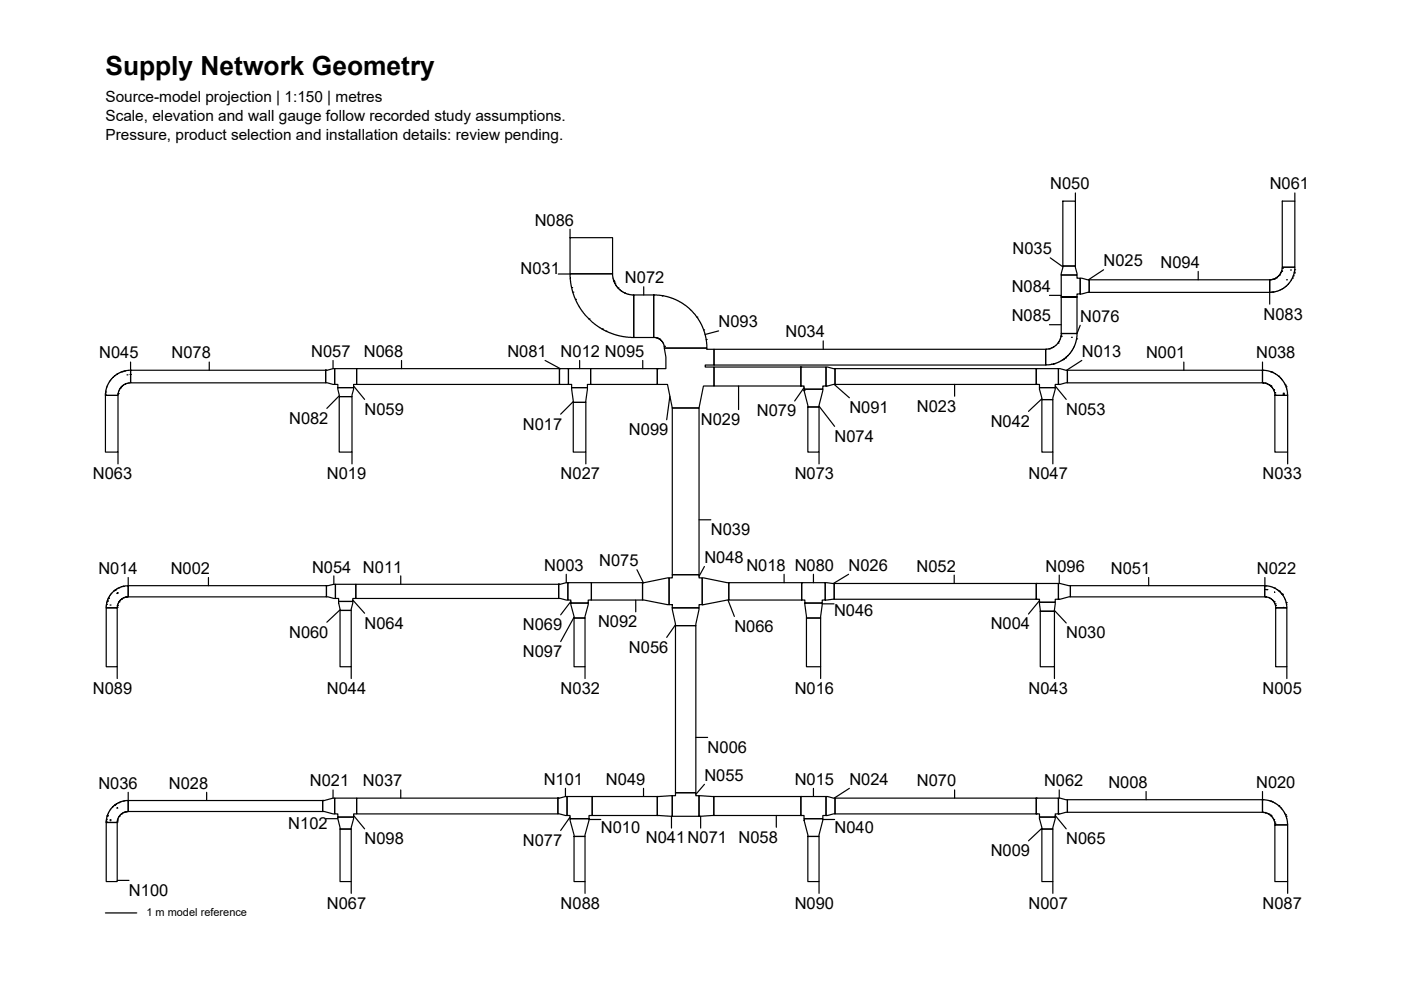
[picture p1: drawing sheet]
<svg xmlns="http://www.w3.org/2000/svg" width="297mm" height="210mm" viewBox="0 0 297 210" stroke-linecap="round" stroke-linejoin="round" font-family="sans-serif">
<!-- layer: BSA_NETWORK_OUTLINE -->
<g fill="none" stroke="#000" stroke-width=".25">
<path d="M120.9 58.1h9l.2 1.5 .9 1.5 1.5 1.1 .9 .3h1v9.1l-2.5-.3-2.9-.8-1.9-1.1-2.3-1.8-1.7-2.1-1.3-2.6-.7-2.4zM120.9 50.4h9v7.7h-9zM130.1 59.5h.1M130.2 59.7h.1M225 58.3v4.7h3.3v7.7h-3.3v-7.7h3.3v-.7h.7v-3.3h-.7v-.7zM225.3 56.4h2.7l.3 1.9h-3.3zM225.3 42.6h2.7v13.8h-2.7zM229 59l1.9 .3v2.7l-1.9 .3zM230.9 59.3h38.3v2.7h-38.3zM269.2 59.3h.1M269.5 59.3h.1M269.6 59.3h.1"/>
<path d="M269.7 59.2h.1M270 59.2h.1M270.1 59.2h.1M270.2 59.1h.1M270.6 58.9h.1M271.3 58.3h.1M271.7 57.5h.1M271.9 42.6h2.6v14.1h-2.6zM271.9 56.7h2.6l-.1 1.2-.4 1.1-.7 1.1-1.4 1.2-1.2 .5-1.5 .2v-2.7l1.1-.2 .8-.6 .6-.8zM271.9 56.9h.1M271.9 56.8h.1M272.8 59.3h.1"/>
<path d="M273.6 57.2h.1M274 59h.1M274.2 58.5h.1M274.4 57.9h.1M274.4 57.7h.1M274.5 57.2h.1M24.7 79.4h.1M25.9 78.8h.1M26.1 78.8h.1M26.4 78.7h.1M26.9 79.5h.1M27.6 79.4h.1"/>
<path d="M27.6 78.5h.1M27.7 78.5h41.3v2.7h-41.3zM69 78.5h.1M69 78.5l2-.3v3.3l-2-.3zM71 78.2h4.6v3.3h-.6v.7h-3.4v-.7h-.6zM75.6 78.2h43v3.3h-43zM118.6 78.2h.1M118.6 78.2h1.9v3.3h-1.9zM120.5 78.2h4.7v3.3h-.7v.7h-3.3v-.7h-.7zM121.2 61h.1M121.5 61.9h.1M122 63.5h.1"/>
<path d="M124.9 67.6h.1M125.2 78.2h14.2v3.3h-14.2zM127.7 69.8h.1M128.5 70.2h.1M130.3 60h.1M131 61.1h.1M132.4 62.1h.1M134.2 62.5h.1M134.4 62.5h4.2v9.1h-4.2zM138.6 62.5h.1M138.6 62.5l2.1 .2 2 .6 1.6 .8 1.9 1.3 1.8 2.1 .8 1.6 .9 2.6 .2 2.1h-9.1l-.1-.8-.4-.7-.8-.6-.9-.1zM139.1 71.6h.1"/>
<path d="M139.2 71.6h.1M139.4 71.7h.1M139.4 78.2h.1M139.8 71.9h.1M140.4 62.7h.1M140.8 73.5h.1M140.8 73.4h.1M140.8 73.8h9.1l-.1 .3h1.6v3.3h-1.9v.4h1.9v4h-2.3l-.9 4.7h-5.7l-1-5h-2.1v-3.3h1.8v-2.5zM147.7 67.2h.1M149.2 69.9h.1M149.7 72h.1M151.4 77.8h18.4v4h-18.4z"/>
<path d="M151.4 74.1h70.3v3.3h-70.3zM169.8 77.8h.1M169.8 77.8h5.3v4h-.6v.7h-4v-.7h-.7zM175.1 77.8l1.9 .4v3.3l-1.9 .3zM177 78.2h42.7v3.3h-42.7zM219.7 78.2h.1M219.7 78.2h4.7v3.3h-.7v.7h-3.3v-.7h-.7zM222.4 74h.1M222.6 73.9h.1M223 77.2h.1M223.4 77.1h.1M223.6 77.1h.1"/>
<path d="M224.1 73h.1M224.3 72.7h.1M224.4 78.2l1.9 .3v2.7l-1.9 .3zM225 71.3h.1M225 70.7h3.3l-.1 1.4-.4 1.3-.9 1.5-1.5 1.4-1.9 .8-1.8 .3v-3.3l1.3-.3 1.2-.8 .6-1.1zM225 70.8h.1M225 63h.1M225.4 76.3h.1M225.5 76.2h.1M225.9 75.9h.1M226.1 75.7h.1M226.3 78.5h41.4v2.7h-41.4z"/>
<path d="M227.2 71.5h.1M228.3 71.9h.1M267.7 78.5h.1M267.7 78.5l1.9 .3 1.5 .9 .8 .9 .6 1 .4 1 .1 1.2h-2.7l-.1-.9-.5-.8-1-.7-1-.2zM269.4 78.8h.1M269.5 78.8h.1M269.5 61.9h.1M269.7 78.9h.1M269.9 61.9h.1M271.1 79.8h.1M22.4 83.6h.1M22.4 83.8h2.6v12.1h-2.6z"/>
<path d="M22.4 83.1h.1M22.6 82.3h.1M23.9 80.1l1.8-1.2 .9-.3 1.1-.1v2.7l-1 .1-.7 .5-.8 1-.2 1h-2.6v-1l.3-1zM25 83.5h.1M25.1 83.5h.1M25.6 82.2h.1M26.8 81.3h.1M27.2 81.2h.1M71.6 82.2h3.4l-.4 1.9h-2.7zM71.9 84.1h2.7v11.8h-2.7zM121.2 82.2h3.3l-.3 3.1h-2.7zM121.5 85.3h2.7v10.6h-2.7z"/>
<path d="M142.5 86.5h5.7v35.3h-5.7zM169.8 81.8h.1M170.5 82.8h.1M170.5 82.5h4l-.8 3.8h-2.4zM171.3 86.3h2.4v9.6h-2.4zM175.1 81.8h.1M219.7 81.5h.1M220.4 82.2h3.3l-.5 2.5h-2.3zM220.9 84.7h2.3v11.2h-2.3zM224.4 81.5h.1M267.7 81.2h.1M267.8 81.2h.1"/>
<path d="M268.1 81.2h.1M268.4 81.3h.1M269 81.5h.1M269.3 81.8h.1M269.4 81.8h.1M269.5 81.9h.1M270 82.6h.1M270 82.7h.1M270.3 83.2h.1M270.3 83.8h2.7v12.1h-2.7zM270.3 83.6h.1M272.1 83.5h.1"/>
<path d="M272.1 83.4h.1M272.1 83.7h.1M272.5 81.7h.1M272.7 82h.1M22.5 128.9h2.3v12.5h-2.3zM22.6 128.2h.1M22.7 127.5h.1M22.8 127.4h.1M23 126.8h.1M23.3 128.3h.1M23.5 125.9l1.6-1.2 1.2-.4 .9-.1v2.3l-.9 .2-.8 .6-.5 .7-.2 .9h-2.3l.3-1.6zM24.3 125.2h.1"/>
<path d="M24.4 125.1h.1M24.8 125.8h.1M24.8 128.7h.1M24.9 128.4h.1M24.9 125.7h.1M25.2 124.6h.1M25.2 127.6h.1M25.7 127.1h.1M26.1 124.3h.1M26.2 126.7h.1M26.5 126.6h.1M26.6 126.6h.1"/>
<path d="M26.8 126.6h.1M26.8 126.5h.1M26.9 126.5h.1M27.2 124.2h42v2.3h-42zM69.2 124.2l1.9-.3v3l-1.9-.4zM71.1 123.9h4.3v3h-.6v.6h-3v-.6h-.7zM71.8 127.5h3l-.3 1.9h-2.4zM72.1 129.4h2.4v12h-2.4zM75.4 123.9h43v3h-43zM118.4 123.9h.1M118.4 123.9l2-.4v3.7l-2-.3zM120.4 123.5h5v3.7h-.7v.7h-3.7v-.7h-.6z"/>
<path d="M120.4 123.5h.1M121 127.9h3.7l-.7 3.1h-2.3zM121.7 131h2.3v10.4h-2.3zM125.4 123.5h10.8v3.7h-10.8zM136.2 123.5h.1M136.2 123.5l5.7-1v5.7l-5.7-1zM141.9 122.5h.6v-.7h5.7v.7h.7v5.7h-.7v.7h-5.7v-.7h-.6zM142.5 128.9h5.7l-.7 3.7h-4.3zM143.2 132.6h4.3v35.5h-4.3zM148.9 128.2h.1M148.9 122.5l5.6 1v3.7l-5.6 1zM154.5 123.5h15.5v3.7h-15.5z"/>
<path d="M170 123.5h.1M170 123.5h5v3.7h-.7v.7h-3.7v-.7h-.6zM170.6 127.9h.1M170.6 127.9h3.7l-.3 3.1h-3zM171 131h3v10.4h-3zM175 123.5l1.9 .2v3.4l-1.9 .1zM176.9 123.7h42.8v3.4h-42.8zM219.7 127.1h.1M219.7 123.7h4.7v3.4h-.7v.6h-3.3v-.6h-.7zM219.7 123.7h.1M220.4 127.7h3.3l-.1 1.9h-3zM220.6 129.6h3v11.8h-3z"/>
<path d="M224.4 127.1h.1M224.4 123.7l2.5 .5v2.3l-2.5 .6zM226.9 124.2h41.2v2.3h-41.2zM268.1 124.2l1.7 .3 1.6 1 .6 .7 .5 .9 .3 1.8h-2.3l-.2-1.1-.5-.6-.8-.5-.9-.2zM268.2 125h.1M268.3 126.5h.1M268.4 124.2h.1M268.5 126.5h.1M268.6 125h.1M270 127.5h.1M270.1 127.6h.1M270.2 124.7h.1"/>
<path d="M270.3 125.6h.1M270.3 128h.1M270.4 128.4h.1M270.5 128.9h2.3v12.5h-2.3zM271.2 125.4h.1M271.8 125.9h.1M271.8 126h.1M271.9 126.1h.1M272 128.8h.1M272.7 127.8h.1M272.8 128.2h.1M22.5 174.1h.1"/>
<path d="M22.5 174.4h2.3v12.5h-2.3zM22.6 173.7h.1M22.7 173h.1M22.8 172.9h.1M23 172.4h.1M23.3 174h.1M23.3 173.8h.1M24 170.9l1.5-.9 1.7-.3v2.4l-.9 .1-.9 .6-.4 .8-.2 .8h-2.3l.3-1.7 .6-1zM24.3 170.7h.1M24.4 170.6h.1M24.8 171.3h.1M24.8 174.3h.1"/>
<path d="M24.9 173.9h.1M24.9 171.3h.1M25.2 170.2h.1M25.2 173.1h.1M25.7 172.6h.1M26.1 169.9h.1M26.2 172.3h.1M26.5 172.1h.1M26.6 172.1h.1M26.8 172.1h.1M26.9 172.1h.1M27.2 169.7h41.2v2.4h-41.2z"/>
<path d="M68.4 169.7h.1M68.4 169.7l2.6-.5v3.4l-2.6-.5zM71 169.2h4.6v3.4h-.6v.6h-3.4v-.6h-.6zM71.6 173.2h3.4l-.5 2.6h-2.4zM72.1 175.8h2.4v11.1h-2.4zM75.6 169.2h42.7v3.4h-42.7zM118.3 169.2h.1M118.3 169.2l1.9-.3v4l-1.9-.3zM120.2 168.9h5.4v4h-.7v.7h-4v-.7h-.7zM120.9 173.6h4l-.9 3.7h-2.3zM121.7 177.3h2.3v9.6h-2.3zM125.6 168.9h13.8v4h-13.8z"/>
<path d="M139.4 172.9h.1M139.4 168.9l3.1-.2v4.4l-3.1-.2zM139.4 168.9h.1M142.5 168.7h.7v-.6h4.3v.6h.7v4.4h-5.7zM148.2 173.1h.1M148.2 168.7l3.1 .2v4l-3.1 .2zM151.3 168.9h18.5v4h-18.5zM169.8 172.9h.1M169.8 168.9h5.3v4h-.6v.7h-4v-.7h-.7zM169.8 168.9h.1M170.5 173.6h4l-.8 3.7h-2.4zM171.3 177.3h2.4v9.6h-2.4z"/>
<path d="M175.1 172.9h.1M175.1 168.9l1.9 .3v3.4l-1.9 .3zM177 169.2h42.7v3.4h-42.7zM219.7 172.6h.1M219.7 169.2h4.7v3.4h-.7v.6h-3.3v-.6h-.7zM219.7 169.2h.1M220.4 173.2h3.3l-.5 2.6h-2.3zM220.9 175.8h2.3v11.1h-2.3zM224.4 172.6h.1M224.4 169.2l1.9 .4v2.6l-1.9 .4zM226.3 169.6h41.4v2.6h-41.4zM267.7 169.6h.1"/>
<path d="M267.7 169.6l1.9 .3 1.5 .9 .8 .8 .6 1.1 .4 1 .1 1.2h-2.7l-.1-.9-.5-.9-1-.7-1-.2zM267.7 172.2h.1M267.8 172.2h.1M268.1 172.3h.1M268.4 172.3h.1M269 172.6h.1M269.3 172.8h.1M269.4 169.9h.1M269.4 172.9h.1M269.5 172.9h.1M269.5 169.9h.1M269.7 170h.1"/>
<path d="M270 173.8h.1M270.3 174.3h.1M270.3 174.6h.1M270.3 174.9h2.7v12h-2.7zM271.1 170.8h.1M272.5 172.7h.1M272.7 173.1h.1"/>
</g>
<!-- layer: BSA_SECTION_REFERENCE -->
<path d="M22.4 193.6h6.6" fill="none" stroke="#000" stroke-width=".25"/>
<!-- layer: BSA_TAG_LEADER -->
<g fill="none" stroke="#000" stroke-width=".25">
<path d="M118.4 58.1h2.5M120.9 48.6v1.8M222.7 54.7l2.6 1.9M228 40.9v1.7M234 57.2l-3.2 2.1M254 57.5v1.8M274.5 40.9v1.7M27.7 76.8v1.7M44.4 76.8v1.7M70.6 76.4v1.8M85.1 76.4v1.8M115.6 76.4l3.2 1.8"/>
<path d="M122.9 76.4v1.8M136.3 76.4v1.8M136.5 60.8v1.7M152.4 70.2l-2.9 .7M174.5 72.3v1.8M222.5 62.6h2.5M222.5 68.8h2.5M229 69l-.7 1.7M229.4 76.4l-3.3 2.1M251 76.8v1.7M267.7 76.8v1.7M269.2 62v2.5"/>
<path d="M25 95.9v2.5M71.9 83.9l-2.6 2.7M74.6 95.9v2.5M75 81.8l2.3 2.9M121.5 85.1l-2.6 2.7M124.2 95.9v2.5M142 84l-.6 5M156.6 81.8v5M170.5 82.2l-2 2.8M173.7 95.9v2.5M173.7 86.1l3.3 4.3M176.9 81.5l3.2 2.8"/>
<path d="M202.4 81.5v2.5M220.9 84.6l-2.8 2.6M223.2 95.9v2.5M223.7 81.8l2.4 2.9M273 95.9v2.5M148.2 110.2h2.5M27.2 122.4v1.8M44.2 122.4v1.8M70.8 122.1v1.8M72.1 129.3l-2.8 2.6M74.8 127.2l2.5 2.8M85 122.1v1.8"/>
<path d="M120.1 121.8v1.7M121 127.5l-2.1 2.9M121.7 130.9l-2.8 5.1M134.8 127.2v2.5M135 120.8l1.4 2.7M143.2 132.5l-1.8 2.6M149.4 120.1l-1.2 2.1M154.3 127.2l1.4 3.5M166.2 121.8v1.7M172.5 121.8v1.7M174.3 128h2.5M179.9 121.8l-3.2 1.9"/>
<path d="M202.3 121.9v1.8M220.4 127.4l-2.3 2.8M223.6 129.4l2.5 2.7M224.6 121.9v1.8M243.5 122.4v1.8M268.2 122.4v1.8M24.8 141.4v2.5M74.5 141.4v2.5M124 141.4v2.5M147.5 156.4h2.5M174 141.4v2.5M223.6 141.4v2.5"/>
<path d="M272.8 141.4v2.5M27.2 168v1.7M43.8 168v1.7M69.1 173.6h2.5M70.6 167.5v1.7M75 172.9l2.3 2.8M85 167.5v1.7M119.9 167.1v1.8M120.9 173.2l-2 2.9M124.9 173.8h2.5M136.4 167.1v1.8M142.4 173.1v2.5"/>
<path d="M148.5 173.1v2.5M149.4 166.3l-1.9 2.1M164.6 172.9v2.5M172.5 167.1v1.8M174.5 173.8h2.5M180.1 167.1l-3.2 2.1M202.4 167.5v1.7M220.9 175.6l-2.8 2.7M223.7 172.9l2.4 2.8M224.6 167.5v1.7M243 167.8v1.8M267.7 167.8v1.8"/>
<path d="M24.8 186.7h2.5M74.5 186.9v2.5M124 186.9v2.5M173.7 186.9v2.5M223.2 186.9v2.5M273 186.9v2.5"/>
</g>
<text font-size="5.6" x="22.4" y="16">Supply Network Geometry</text>
<g font-size="3.5">
<text x="222.7" y="40.1">N050</text>
<text x="269.2" y="40.1">N061</text>
<text x="113.4" y="47.9">N086</text>
<text x="214.7" y="53.9">N035</text>
<text x="110.4" y="58.1">N031</text>
<text x="234" y="56.5">N025</text>
<text x="246" y="56.8">N094</text>
<text x="132.5" y="60">N072</text>
<text x="214.5" y="61.9">N084</text>
<text x="152.4" y="69.4">N093</text>
<text x="166.5" y="71.6">N034</text>
<text x="214.5" y="68.1">N085</text>
<text x="229" y="68.2">N076</text>
<text x="267.9" y="67.7">N083</text>
<text x="21" y="76">N045</text>
<text x="36.4" y="76">N078</text>
<text x="66" y="75.7">N057</text>
<text x="77.1" y="75.7">N068</text>
<text x="107.6" y="75.7">N081</text>
<text x="118.9" y="75.7">N012 N095</text>
<text x="229.4" y="75.7">N013</text>
<text x="243" y="76">N001</text>
<text x="266.3" y="76">N038</text>
<text x="61.3" y="89.8">N082</text>
<text x="77.3" y="87.9">N059</text>
<text x="160.5" y="88.2">N079</text>
<text x="180.1" y="87.6">N091</text>
<text x="194.4" y="87.3">N023</text>
<text x="226.1" y="87.9">N053</text>
<text x="110.9" y="91.1">N017</text>
<text x="133.3" y="92.3">N099</text>
<text x="148.6" y="90.1">N029</text>
<text x="177" y="93.7">N074</text>
<text x="210.1" y="90.4">N042</text>
<text x="19.7" y="101.6">N063</text>
<text x="69.3" y="101.6">N019</text>
<text x="118.9" y="101.6">N027</text>
<text x="168.5" y="101.6">N073</text>
<text x="218.1" y="101.6">N047</text>
<text x="267.7" y="101.6">N033</text>
<text x="150.7" y="113.4">N039</text>
<text x="149.4" y="119.4">N048</text>
<text x="20.9" y="121.7">N014</text>
<text x="36.2" y="121.7">N002</text>
<text x="66.2" y="121.4">N054</text>
<text x="77" y="121.4">N011</text>
<text x="115.4" y="121">N003</text>
<text x="127" y="120">N075</text>
<text x="158.2" y="121">N018 N080</text>
<text x="179.9" y="121">N026</text>
<text x="194.3" y="121.2">N052</text>
<text x="221.7" y="121.2">N096</text>
<text x="235.5" y="121.7">N051</text>
<text x="266.5" y="121.7">N022</text>
<text x="176.8" y="130.7">N046</text>
<text x="61.3" y="135.2">N060</text>
<text x="77.3" y="133.3">N064</text>
<text x="110.9" y="133.6">N069</text>
<text x="126.8" y="132.9">N092</text>
<text x="155.7" y="134">N066</text>
<text x="210.1" y="133.4">N004</text>
<text x="226.1" y="135.4">N030</text>
<text x="110.9" y="139.3">N097</text>
<text x="133.3" y="138.4">N056</text>
<text x="19.7" y="147.1">N089</text>
<text x="69.3" y="147.1">N044</text>
<text x="118.9" y="147.1">N032</text>
<text x="168.5" y="147.1">N016</text>
<text x="218.1" y="147.1">N043</text>
<text x="267.7" y="147.1">N005</text>
<text x="150" y="159.6">N006</text>
<text x="20.9" y="167.2">N036</text>
<text x="35.8" y="167.2">N028</text>
<text x="65.7" y="166.7">N021</text>
<text x="77" y="166.7">N037</text>
<text x="115.3" y="166.4">N101</text>
<text x="128.5" y="166.4">N049</text>
<text x="149.4" y="165.6">N055</text>
<text x="168.5" y="166.4">N015</text>
<text x="180.1" y="166.4">N024</text>
<text x="194.4" y="166.7">N070</text>
<text x="221.4" y="166.7">N062</text>
<text x="235" y="167.1">N008</text>
<text x="266.3" y="167.1">N020</text>
<text x="61.1" y="175.7">N102</text>
<text x="77.3" y="179">N098</text>
<text x="110.9" y="179.3">N077</text>
<text x="127.4" y="176.7">N010</text>
<text x="136.9" y="178.8">N041N071</text>
<text x="156.6" y="178.7">N058</text>
<text x="177" y="176.7">N040</text>
<text x="226.1" y="179">N065</text>
<text x="210.1" y="181.5">N009</text>
<text x="27.3" y="189.9">N100</text>
<text x="69.3" y="192.6">N067</text>
<text x="118.9" y="192.6">N088</text>
<text x="168.5" y="192.6">N090</text>
<text x="218.1" y="192.6">N007</text>
<text x="267.7" y="192.6">N087</text>
</g>
<g font-size="3.3">
<text x="22.4" y="21.6">Source-model projection | 1:150 | metres</text>
<text x="22.4" y="25.6">Scale, elevation and wall gauge follow recorded study assumptions.</text>
<text x="22.4" y="29.6">Pressure, product selection and installation details: review pending.</text>
</g>
<text font-size="2.3" x="31" y="194.2">1 m model reference</text>
</svg>
